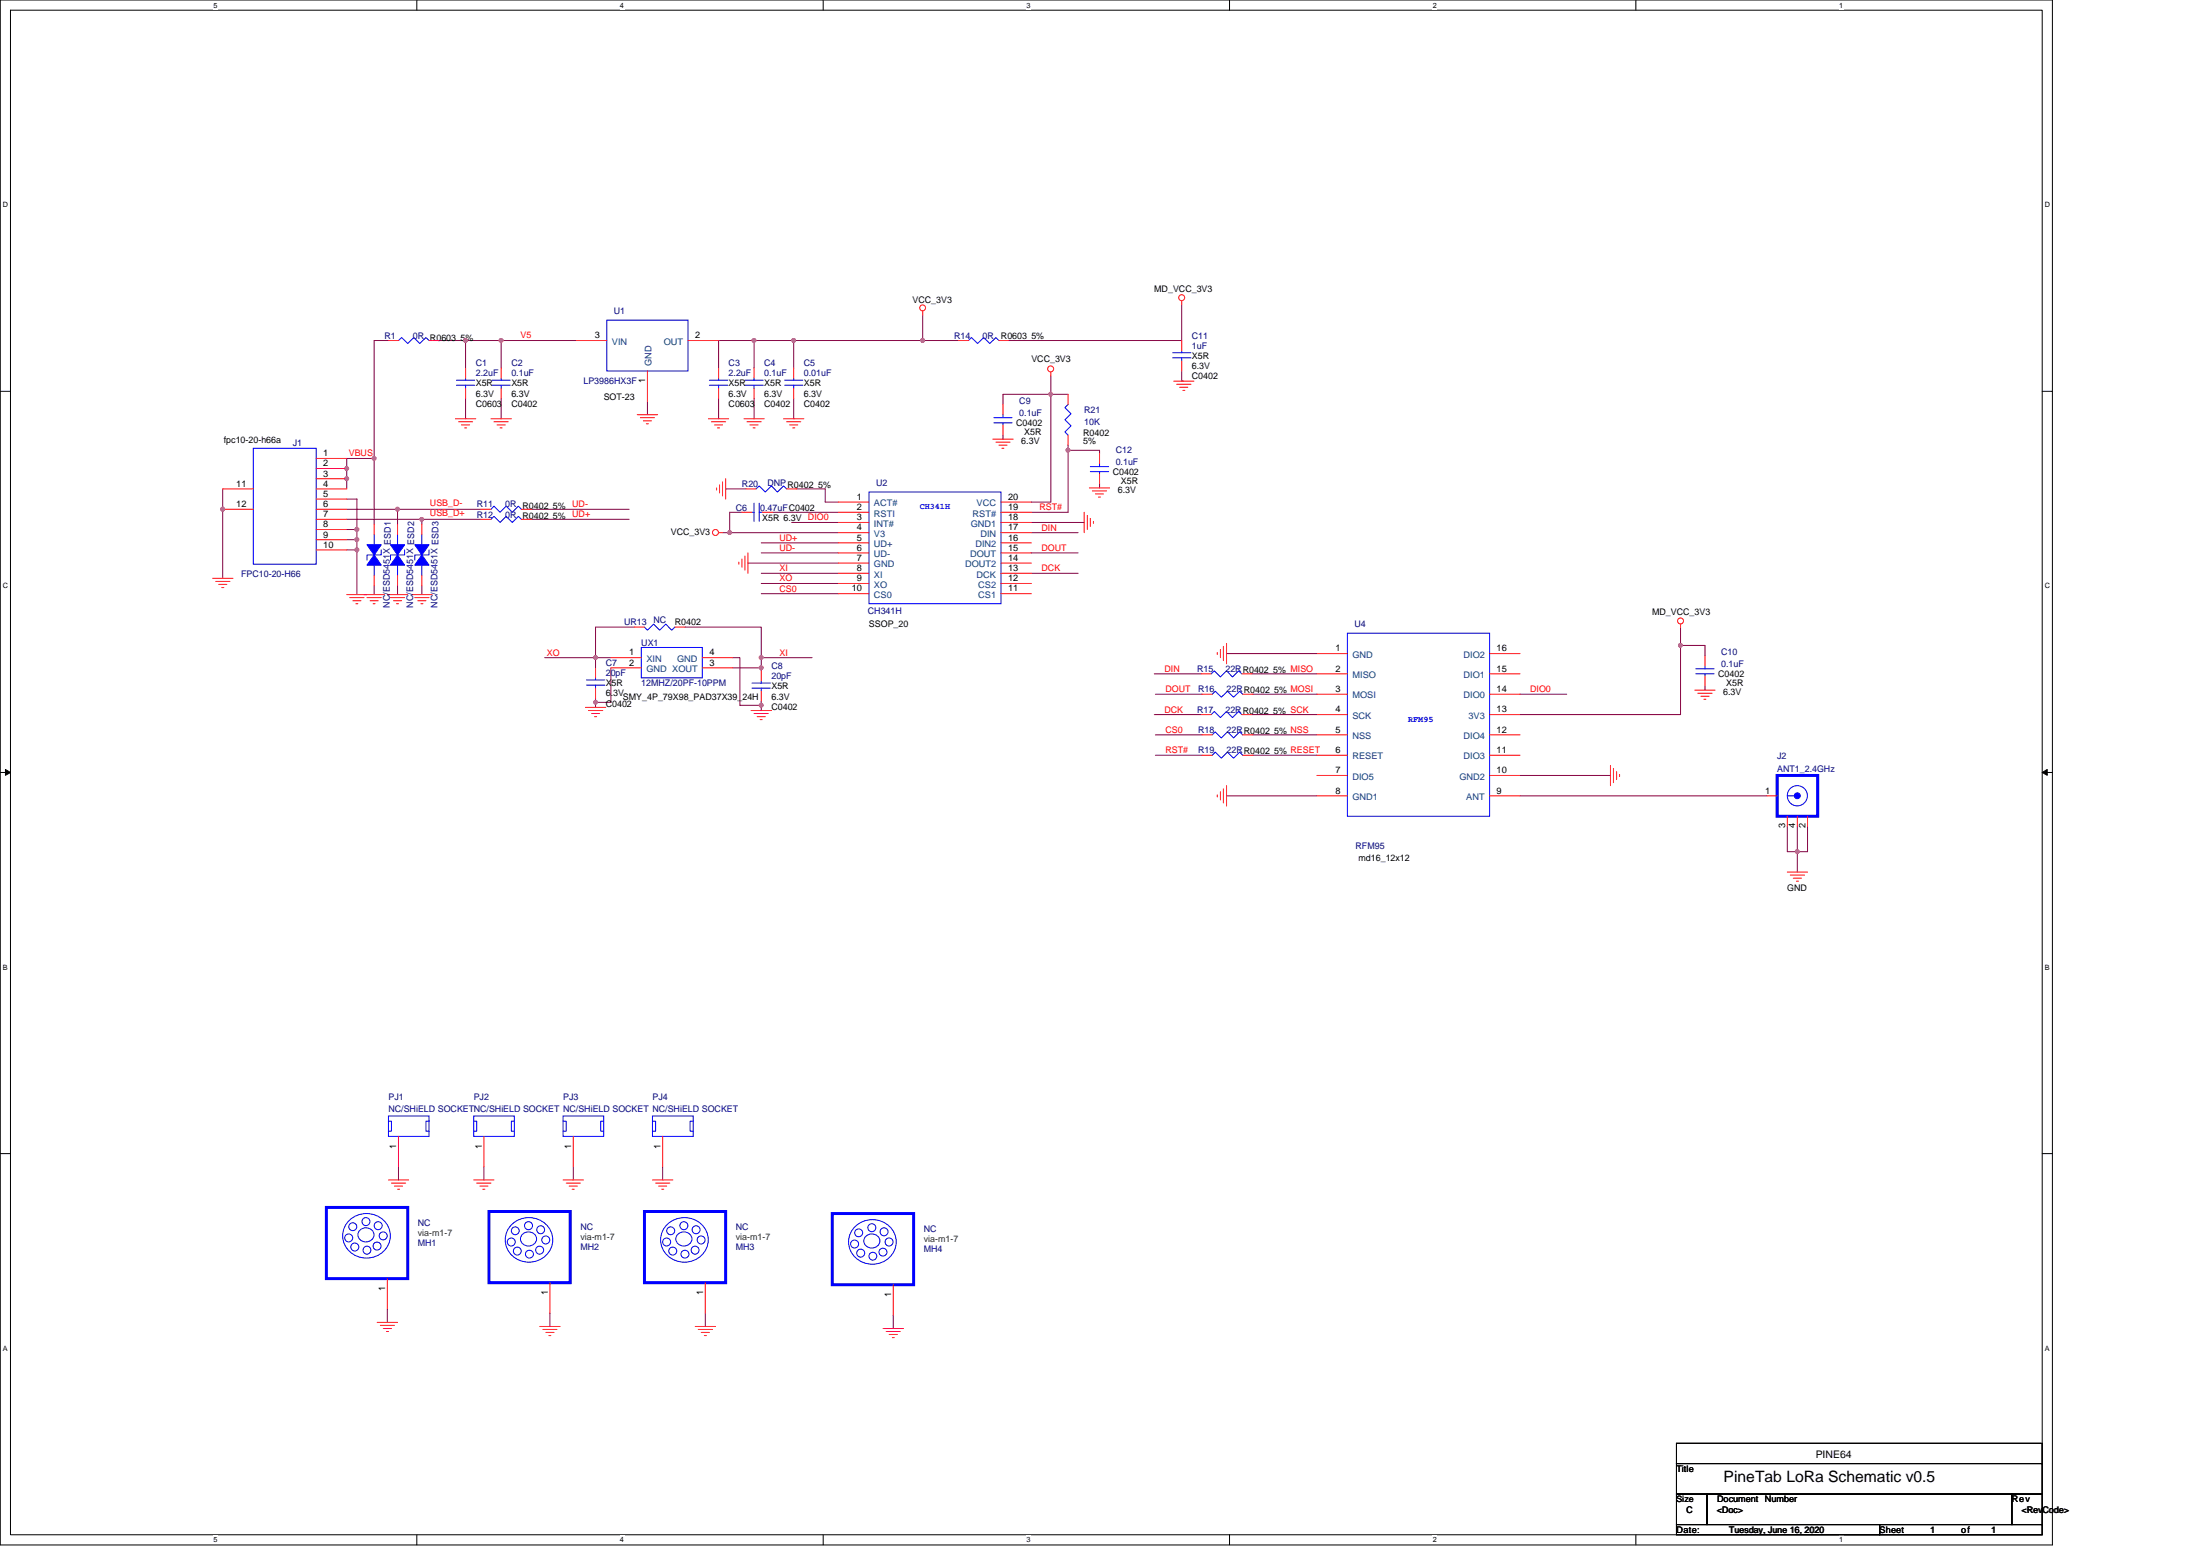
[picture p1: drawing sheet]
<svg xmlns="http://www.w3.org/2000/svg" width="297mm" height="210mm" viewBox="0 0 297 210" stroke-linecap="round" stroke-linejoin="round" font-family="sans-serif">
<path d="M0 0h277.1v208.5h-277.1zM1.4 1.4h274.3v205.7h-274.3z" fill="none" stroke="#000" stroke-width=".14"/>
<g fill="#fff">
<path d="M28.8 .1h.6v1.1h-.6z"/>
<path d="M28.8 207.3h.6v1.1h-.6z"/>
</g>
<path d="M56.3 0v1.4M56.3 207.1v1.4" fill="none" stroke="#000" stroke-width=".14"/>
<g fill="#fff">
<path d="M83.7 .1h.6v1.1h-.6z"/>
<path d="M83.7 207.3h.6v1.1h-.6z"/>
</g>
<path d="M111.1 0v1.4M111.1 207.1v1.4" fill="none" stroke="#000" stroke-width=".14"/>
<g fill="#fff">
<path d="M138.6 .1h.5v1.1h-.5z"/>
<path d="M138.6 207.3h.5v1.1h-.5z"/>
</g>
<path d="M166 0v1.4M166 207.1v1.4" fill="none" stroke="#000" stroke-width=".14"/>
<g fill="#fff">
<path d="M193.4 .1h.6v1.1h-.6z"/>
<path d="M193.4 207.3h.6v1.1h-.6z"/>
</g>
<path d="M220.9 0v1.4M220.9 207.1v1.4" fill="none" stroke="#000" stroke-width=".14"/>
<g fill="#fff">
<path d="M248.3 .1h.6v1.1h-.6z"/>
<path d="M248.3 207.3h.6v1.1h-.6z"/>
<path d="M.4 27.1h.7v1.1h-.7z"/>
<path d="M276.1 27.1h.7v1.1h-.7z"/>
<path d="M.4 78.5h.7v1.1h-.7z"/>
<path d="M276.1 78.5h.7v1.1h-.7z"/>
</g>
<path d="M0 52.8h1.4M275.7 52.8h1.4" fill="none" stroke="#000" stroke-width=".14"/>
<g fill="#fff">
<path d="M.4 130h.7v1.1h-.7z"/>
<path d="M276.1 130h.7v1.1h-.7z"/>
</g>
<path d="M0 104.2h1.4M275.7 104.2h1.4" fill="none" stroke="#000" stroke-width=".14"/>
<g fill="#000" stroke="#000" stroke-width=".14">
<path d="M.7 103.8l.7 .4-.7 .4z" fill-rule="evenodd"/>
<path d="M275.7 104.2l.7-.4v.8z" fill-rule="evenodd"/>
</g>
<g fill="#fff">
<path d="M.4 181.4h.7v1.1h-.7z"/>
<path d="M276.1 181.4h.7v1.1h-.7z"/>
</g>
<path d="M0 155.7h1.4M275.7 155.7h1.4M226.4 194.8h49.3v2.7h-49.3zM226.4 197.5h49.3v4.1h-49.3zM226.4 201.6h4.1v4.1h-4.1zM226.4 205.7h27.4v1.4h-27.4zM230.5 201.6h41.1v4.1h-41.1zM253.8 205.7h21.9v1.4h-21.9zM271.6 201.6h4.1v4.1h-4.1z" fill="none" stroke="#000" stroke-width=".14"/>
<g fill="none" stroke="#800040" stroke-width=".14">
<path d="M52.4 46h-1.9v24.8M59.3 46h18.5M62.9 46v3.7M62.9 53.8v2.7M67.7 46v3.7M67.7 53.8v2.7M87.4 54.2v1.8M97 46v3.7M97 53.8v2.7M97.2 46h32.2M101.8 46v3.7M101.8 53.8v2.7"/>
<path d="M107.2 46v3.7M107.2 53.8v2.7M124.6 42.5v3.5M135.4 58.7v.6M141.9 50.8v17h-2.6M144.2 53.2h-8.8v1.4M159.6 41.1v4.9h-23.4M159.6 50.1v1.3h.2M30.1 66v12M46.8 67.4h1.4v12.8M46.8 74.2h1.4M46.8 71.5h1.4"/>
<path d="M46.8 72.8h1.4M46.8 68.7h18.1M46.8 70.1h18.1M50.5 61.9h-3.7v4.1M50.5 79v1.2M53.7 68.7v2.1M53.7 79v1.2M57 70.1v.7M57 79v1.2M71.8 68.7h13.1M71.8 70.1h13.1M97.6 71.9h15.6"/>
<path d="M98 66h2.7M100.2 69.1h-1.7v2.8M101 76h12.2M102.8 77.4h10.4M102.8 78.7h10.4M102.8 73.3h10.4M102.8 74.6h10.4M104.3 69.1h8.9M106.9 70.5h6.3M107.6 66h3.8v1.8h1.8M139.3 70.5h7.1M139.3 71.9h6.3"/>
<path d="M139.3 77.4h6.3M139.3 74.6h6.3M144.2 60.8h4.3v.4M144.2 60.1v9h-4.9M148.5 65.3v.5M73.6 88.8h8.9M80.4 94.2v1.3M82.5 90.1v4.7h-2.1M85.6 84.6h-5.2v5.5M92.5 84.6h10.3v4.2M98.9 88.8h1v6.4h2.9M98.9 90.1h3.9"/>
<path d="M102.8 88.8h6.8M102.8 80.1h10.4M102.8 88.8v1.7M102.8 94.6v1.3M155.8 96.4h6.4M155.8 90.9h6.4M156 93.7h6.3M156 99.2h6.3M165.6 88.2h12.2M169 96.4h8.8M169 90.9h8.8M169.2 93.7h8.6"/>
<path d="M169.2 99.2h8.6M205.2 93.7h6.3M226.9 84.8v11.6h-21.7M226.9 87.1h3.3v1.4M230.2 92.6v.5M156 101.9h6.3M165.6 107.4h12.2M169.2 101.9h8.6M205.2 104.6h12.2M205.2 107.4h33.4M241.3 111.5v3.4h2.7v-3.4M242.7 111.5v6.2"/>
<path d="M53.8 157.5v1.7M65.3 157.5v1.7M77.4 157.5v1.7M89.5 157.5v1.7M52.3 176.7v1.8M74.2 177.2v1.8M95.2 177.2v1.8M120.6 177.5v1.8"/>
</g>
<g fill="#f0f" stroke="#f0f" stroke-width=".14">
<circle cx="46.8" cy="63.2" r=".26"/>
<circle cx="46.8" cy="64.6" r=".27"/>
<circle cx="53.7" cy="68.7" r=".27"/>
<circle cx="57" cy="70.1" r=".26"/>
<circle cx="30.1" cy="68.7" r=".27"/>
<circle cx="48.2" cy="74.2" r=".27"/>
<circle cx="48.2" cy="71.4" r=".27"/>
<circle cx="48.2" cy="72.8" r=".27"/>
<circle cx="50.5" cy="61.9" r=".27"/>
<circle cx="62.8" cy="45.9" r=".27"/>
<circle cx="67.7" cy="45.9" r=".27"/>
<circle cx="107.1" cy="45.9" r=".27"/>
<circle cx="101.8" cy="45.9" r=".27"/>
<circle cx="124.6" cy="45.9" r=".27"/>
<circle cx="98.5" cy="71.9" r=".27"/>
<circle cx="102.8" cy="90.1" r=".27"/>
<circle cx="102.8" cy="88.7" r=".27"/>
<circle cx="80.4" cy="88.7" r=".26"/>
<circle cx="80.4" cy="94.8" r=".26"/>
<circle cx="102.8" cy="95.2" r=".27"/>
<circle cx="242.7" cy="114.9" r=".27"/>
<circle cx="141.8" cy="53.2" r=".26"/>
<circle cx="226.9" cy="87.1" r=".27"/>
<circle cx="144.2" cy="60.8" r=".27"/>
</g>
<g fill="none" stroke="#f00" stroke-width=".14">
<path d="M52.4 46h1.4M57.9 46h1.4M61.5 56.5h2.7M61.9 56.9h1.9M62.3 57.3h1.1M62.7 57.7h.3M62.9 49.7v1.3M62.9 52.4v1.4M66.3 56.5h2.7M66.7 56.9h1.9M67.1 57.3h1.1M67.5 57.7h.3"/>
<path d="M67.7 49.7v1.3M67.7 52.4v1.4M77.8 46h4.1M86 56h2.8M86.5 56.4h1.9M86.9 56.8h1.1M87.3 57.2h.2M87.4 50.1v4.1M92.9 46h4.1M95.6 56.5h2.8M96.1 56.9h1.9M96.5 57.3h1.1"/>
<path d="M96.9 57.7h.3M97 49.7v1.3M97 52.4v1.4M100.5 56.5h2.7M100.9 56.9h1.9M101.3 57.3h1.1M101.7 57.7h.3M101.8 49.7v1.3M101.8 52.4v1.4M105.8 56.5h2.7M106.2 56.9h1.9M106.6 57.3h1.1"/>
<path d="M107 57.7h.3M107.2 49.7v1.3M107.2 52.4v1.4M124.6 42v.5M129.4 46h1.4M134 59.3h2.8M134.5 59.7h1.9M134.9 46h1.3M135.4 54.6v1.4M135.4 57.3v1.4M141.9 50.2v.6M144.2 53.2v1.4"/>
<path d="M144.2 58.7v1.4M158.5 51.4h2.7M158.9 51.9h1.9M159.3 52.3h1.1M159.6 40.6v.5M159.6 46v1.3M159.6 48.7v1.4M159.7 52.7h.3M28.7 78h2.8M29.1 78.5h1.9M29.5 78.9h1.1M29.9 79.3h.3"/>
<path d="M30.1 68.7h4.1M30.1 66h4.1M42.7 68.7h4.1M42.7 70.1h4.1M42.7 61.9h4.1M42.7 63.2h4.1M42.7 64.6h4.1M42.7 66h4.1M42.7 67.4h4.1M42.7 71.5h4.1M42.7 72.8h4.1M42.7 74.2h4.1"/>
<path d="M50.5 70.8v1.4M50.5 77.6v1.4M53.7 70.8v1.4M53.7 77.6v1.4M57 70.8v1.4M57 77.6v1.4M64.9 68.7h1.4M64.9 70.1h1.4M70.4 68.7h1.4M70.4 70.1h1.4M96.7 65.8v.3M97 71.9h.6"/>
<path d="M97.2 65.4v1.1M97.6 65v1.9M98 64.6v2.8M99.8 75.9v.2M100.2 75.4v1.1M100.2 69.1h1.3M100.6 75v1.9M100.7 66h1.4M101 74.6v2.8M102.9 69.1h1.4M106.2 66h1.4M113.2 71.9h4.1"/>
<path d="M113.2 69.1h4.1M113.2 67.8h4.1M113.2 70.5h4.1M113.2 73.3h4.1M113.2 74.6h4.1M113.2 76h4.1M113.2 77.4h4.1M113.2 78.7h4.1M134.9 60.1h1.1M135.1 71.9h4.2M135.1 69.1h4.2M135.1 67.8h4.2"/>
<path d="M135.1 70.5h4.2M135.1 73.3h4.2M135.1 74.6h4.2M135.1 76h4.2M135.1 77.4h4.2M135.1 78.7h4.2M135.3 60.5h.2M146.4 69.1v2.8M146.8 69.6v1.9M147.1 65.8h2.7M147.2 70v1.1M147.5 66.3h1.9"/>
<path d="M147.6 70.4v.2M147.9 66.7h1.1M148.3 67.1h.3M148.5 61.2v1.3M148.5 63.9v1.4M46.8 80.2h5.1M47.2 80.6h1.9M47.6 81.1h1.1M48 81.5h.3M49.5 80.6h2M50 81.1h1.1M50.4 81.5h.2"/>
<path d="M52.3 80.2h2.8M52.7 80.6h1.9M53.1 81.1h1.1M53.5 81.5h.3M55.6 80.2h2.7M56 80.6h1.9M56.4 81.1h1.1M56.8 81.5h.3M79.1 95.5h2.7M79.5 95.9h1.9M79.9 96.3h1.1M80.3 96.7h.3"/>
<path d="M80.4 90.1v1.4M80.4 92.9v1.3M82.5 88.8h4.1M82.5 90.1h4.1M85.6 84.6h1.4M91.1 84.6h1.4M94.8 88.8h4.1M94.8 90.1h4.1M101.4 95.9h2.8M101.8 96.3h1.9M102.2 96.7h1.1M102.6 97.1h.3"/>
<path d="M102.8 90.5v1.4M102.8 93.3v1.3M113.2 80.1h4.1M135.1 80.1h4.2M162.2 96.4h1.3M162.2 90.9h1.3M162.3 93.7h1.4M162.3 99.2h1.4M164.4 88.1v.2M164.8 87.7v1.1M165.2 87.2v2M165.6 86.8v2.8"/>
<path d="M167.7 96.4h1.3M167.7 90.9h1.3M167.8 93.7h1.4M167.8 99.2h1.4M177.8 93.7h4.1M177.8 88.2h4.1M177.8 90.9h4.1M177.8 96.4h4.1M177.8 99.2h4.1M201.1 93.7h4.1M201.1 88.2h4.1M201.1 90.9h4.1"/>
<path d="M201.1 96.4h4.1M201.1 99.2h4.1M226.9 84.2v.6M228.8 93.1h2.8M229.2 93.6h2M229.7 94h1.1M230.1 94.4h.2M230.2 88.5v1.4M230.2 91.2v1.4M162.3 101.9h1.4M164.4 107.3v.2M164.8 106.8v1.1"/>
<path d="M165.2 106.4v2M165.6 106v2.8M167.8 101.9h1.4M177.8 101.9h4.1M177.8 104.6h4.1M177.8 107.4h4.1M201.1 101.9h4.1M201.1 104.6h4.1M201.1 107.4h4.1M217.4 103.3v2.7M217.8 103.7v1.9M218.3 104.1v1.1"/>
<path d="M218.7 104.5v.3M238.6 107.4h1.3M241.3 117.7h2.7M241.3 110.2v1.3M241.7 118.1h1.9M242.1 118.5h1.1M242.5 118.9h.3M242.7 110.2v1.3M244 110.2v1.3M52.4 159.2h2.8M52.8 159.7h2M53.8 153.4v4.1"/>
<path d="M64 159.2h2.7M64.4 159.7h1.9M65.3 153.4v4.1M76 159.2h2.8M76.5 159.7h1.9M77.4 153.4v4.1M88.1 159.2h2.7M88.5 159.7h1.9M89.5 153.4v4.1M50.9 178.5h2.8M51.3 178.9h2M51.7 179.3h1.1"/>
<path d="M52.2 179.7h.2M52.3 172.6v4.1M53.3 160.1h1.1M53.7 160.5h.3M64.8 160.1h1.1M65.2 160.5h.3M72.9 179h2.7M73.3 179.4h1.9M73.7 179.8h1.1M74.2 173.1v4.1M76.9 160.1h1.1M77.3 160.5h.2"/>
<path d="M88.9 160.1h1.1M89.3 160.5h.3M93.9 179h2.7M94.3 179.4h1.9M94.7 179.8h1.1M95.2 173.1v4.1M119.2 179.3h2.8M119.7 179.7h1.9M120.6 173.4v4.1M74.1 180.2h.3M95.1 180.2h.3M120.1 180.1h1.1"/>
<path d="M120.5 180.5h.3"/>
<circle cx="124.6" cy="41.5" r=".4"/>
<circle cx="141.9" cy="49.8" r=".4"/>
<circle cx="159.5" cy="40.2" r=".4"/>
<circle cx="96.6" cy="71.9" r=".4"/>
<circle cx="226.9" cy="83.8" r=".4"/>
</g>
<g fill="none" stroke="#00f" stroke-width=".14">
<path d="M53.8 46l.4-.4 .9 .8 .8-.8 .8 .8 .8-.8 .4 .4M61.6 52h2.5M61.6 51.3h2.5M62.9 51v.3M62.9 52v.4M66.4 52h2.5M66.4 51.3h2.5M67.7 51v.3M67.7 52v.4M81.9 43.2h11v6.9h-11zM95.8 52h2.5M95.8 51.3h2.5"/>
<path d="M97 51v.3M97 52v.4M100.6 52h2.5M100.6 51.3h2.5M101.8 51v.3M101.8 52v.4M105.9 52h2.5M105.9 51.3h2.5M107.2 51v.3M107.2 52v.4M130.8 46l.4-.4 .8 .8 .8-.8 .8 .8 .9-.8 .4 .4M134.2 56.4h2.4"/>
<path d="M134.2 57.1h2.4M135.4 56v.4M135.4 57.1v.2M144.2 54.6l-.4 .4 .8 .8-.8 .8 .8 .9-.8 .8 .4 .4M158.3 48.3h2.5M158.3 47.6h2.5M159.6 47.3v.3M159.6 48.3v.4M34.2 60.5h8.5v15.6h-8.5zM50.5 72.2v1.3M50.5 76.3v1.3M51.5 74.2v.7h-2v.7"/>
<path d="M53.7 72.2v1.3M53.7 76.3v1.3M54.6 74.2v.7h-1.9v.7M57 72.2v1.3M57 76.3v1.3M57.9 74.2v.7h-1.9v.7M66.3 68.7l.4-.4 .8 .8 .8-.8 .9 .8 .8-.8 .4 .4M66.3 70.1l.4-.4 .8 .8 .8-.8 .9 .8 .8-.8 .4 .4M101.5 69.1h.3M101.8 67.9v2.5M102.1 66l.4-.4 .8 .8 .9-.8 .8 .8 .8-.8 .4 .4M102.5 69.1h.4"/>
<path d="M102.5 67.9v2.5M117.3 66.4h17.8v15.1h-17.8zM147.2 63h2.5M147.2 63.6h2.5M148.5 62.5v.5M148.5 63.6v.3M79.2 92.5h2.5M79.2 91.8h2.5M80.4 91.5v.3M80.4 92.5v.4M86.6 87.4h8.2v4.1h-8.2zM87 84.6l.4 .4 .8-.8 .9 .8 .8-.8 .8 .8 .4-.4"/>
<path d="M101.5 92.9h2.5M101.5 92.2h2.5M102.8 91.9v.3M102.8 92.9v.4M163.5 96.4l.5-.4 .8 .8 .8-.8 .8 .8 .8-.8 .5 .4M163.5 90.9l.5-.4 .8 .9 .8-.9 .8 .9 .8-.9 .5 .4M163.7 93.7l.4-.4 .8 .8 .8-.8 .9 .8 .8-.8 .4 .4M163.7 99.2l.4-.4 .8 .8 .8-.8 .9 .8 .8-.8 .4 .4M181.9 85.4h19.2v24.8h-19.2zM229 90.3h2.4M229 90.9h2.4M230.2 89.9v.4"/>
<path d="M230.2 90.9v.3M163.7 101.9l.4-.4 .8 .8 .8-.8 .9 .8 .8-.8 .4 .4M241.3 107.4h1M52.4 150.6h5.5v2.8h-5.5zM52.4 151.3h.4v1.4h-.4M57.9 151.3h-.4v1.4h.4M64 150.6h5.4v2.8h-5.4zM64 151.3h.4v1.4h-.4M69.4 151.3h-.4v1.4h.4M76 150.6h5.5v2.8h-5.5zM76 151.3h.5v1.4h-.5M81.5 151.3h-.4v1.4h.4"/>
<path d="M88.1 150.6h5.5v2.8h-5.5zM88.1 151.3h.4v1.4h-.4M93.6 151.3h-.4v1.4h.4M47 164.9a3.3 3.3 0 0 1 3.5-1 3.3 3.3 0 0 1 2.2 2.9 3.2 3.2 0 0 1-3.2 3 3.2 3.2 0 0 1-3.2-3l.1-.7 .2-.7zM48.6 166a1.07 1.07 0 0 1 1.3-.2 1.07 1.07 0 0 1 .5 1.1 1.12 1.12 0 0 1-1.1 .7 1.12 1.12 0 0 1-1-1l.1-.3zM68.9 165.4a3.3 3.3 0 0 1 3.5-.9 3.3 3.3 0 0 1 2.2 2.8 3.2 3.2 0 0 1-3.2 3 3.2 3.2 0 0 1-3.2-3l.1-.7 .2-.6zM70.6 166.5a1.07 1.07 0 0 1 1.3-.2 1.07 1.07 0 0 1 .5 1.2 1.12 1.12 0 0 1-1.2 .6 1.12 1.12 0 0 1-.9-.9l.1-.4zM89.9 165.4a3.3 3.3 0 0 1 3.5-.9 3.3 3.3 0 0 1 2.2 2.8 3.2 3.2 0 0 1-3.2 3 3.2 3.2 0 0 1-3.2-3l.1-.7 .2-.6zM91.6 166.5a1.07 1.07 0 0 1 1.2-.2 1.07 1.07 0 0 1 .6 1.2 1.12 1.12 0 0 1-1.2 .6 1.12 1.12 0 0 1-1-.9l.1-.4zM115.3 165.7a3.3 3.3 0 0 1 3.5-1 3.3 3.3 0 0 1 2.2 2.9 3.2 3.2 0 0 1-3.2 3 3.2 3.2 0 0 1-3.2-3l.1-.7 .2-.6zM116.9 166.8a1.07 1.07 0 0 1 1.3-.2 1.07 1.07 0 0 1 .5 1.2 1.12 1.12 0 0 1-1.1 .6 1.12 1.12 0 0 1-1-.9l.1-.4z"/>
<circle cx="242.7" cy="107.4" r="1.36"/>
<circle cx="47.1" cy="167.1" r=".54"/>
<circle cx="47.6" cy="165.5" r=".54"/>
<circle cx="47.9" cy="168.3" r=".54"/>
<circle cx="49.4" cy="164.9" r=".54"/>
<circle cx="49.5" cy="168.7" r=".53"/>
<circle cx="50.9" cy="168.2" r=".54"/>
<circle cx="51.1" cy="165.4" r=".54"/>
<circle cx="51.7" cy="166.8" r=".54"/>
<circle cx="69" cy="167.6" r=".54"/>
<circle cx="69.6" cy="166.1" r=".53"/>
<circle cx="69.8" cy="168.8" r=".53"/>
<circle cx="71.4" cy="165.4" r=".54"/>
<circle cx="71.5" cy="169.2" r=".54"/>
<circle cx="72.9" cy="168.7" r=".54"/>
<circle cx="73" cy="166" r=".53"/>
<circle cx="73.7" cy="167.3" r=".54"/>
<circle cx="90" cy="167.6" r=".54"/>
<circle cx="90.6" cy="166.1" r=".54"/>
<circle cx="90.8" cy="168.8" r=".54"/>
<circle cx="92.3" cy="165.4" r=".54"/>
<circle cx="92.5" cy="169.2" r=".54"/>
<circle cx="93.8" cy="168.7" r=".53"/>
<circle cx="94" cy="166" r=".54"/>
<circle cx="94.7" cy="167.3" r=".54"/>
<circle cx="115.4" cy="167.9" r=".54"/>
<circle cx="115.9" cy="166.4" r=".54"/>
<circle cx="116.2" cy="169.1" r=".54"/>
<circle cx="117.7" cy="165.7" r=".54"/>
<circle cx="117.9" cy="169.5" r=".53"/>
<circle cx="119.2" cy="169" r=".54"/>
<circle cx="119.4" cy="166.2" r=".54"/>
<circle cx="120" cy="167.6" r=".54"/>
</g>
<path d="M239.9 104.6h5.5v5.6h-5.5zM44.1 162.9h11v9.7h-11zM66 163.5h11v9.6h-11zM87 163.5h11v9.6h-11zM112.4 163.8h11v9.6h-11z" fill="none" stroke="#00f" stroke-width=".4"/>
<g fill="#00f" stroke="#00f" stroke-width=".14">
<path d="M50.5 74.9l1 1.4h-2z" fill-rule="evenodd"/>
<path d="M49.5 73.5h2l-1 1.4z" fill-rule="evenodd"/>
<path d="M57 74.9l.9 1.4h-1.9z" fill-rule="evenodd"/>
<path d="M56 73.5h1.9l-.9 1.4z" fill-rule="evenodd"/>
<path d="M53.7 74.9l.9 1.4h-1.9z" fill-rule="evenodd"/>
<path d="M52.7 73.5h1.9l-.9 1.4z" fill-rule="evenodd"/>
<circle cx="242.7" cy="107.4" r=".4"/>
</g>
<text font-size="2.1" x="232.7" y="199.9">PineTab LoRa Schematic v0.5</text>
<text font-size="1.4" x="245.1" y="196.7">PINE64</text>
<g font-size="1.2">
<text x="123.2" y="40.9">VCC_3V3</text>
<text x="155.8" y="39.4">MD_VCC_3V3</text>
<text x="80.3" y="45.7">3</text>
<text x="93.8" y="45.7">2</text>
<text x="135.1" y="45.7">R0603 5%</text>
<text x="64.2" y="52.2">X5R</text>
<text x="64.2" y="53.5">6.3V</text>
<text x="69" y="52.2">X5R</text>
<text x="69" y="53.5">6.3V</text>
<text x="81.5" y="53.9">SOT-23</text>
<text x="87.1" y="51.7" transform="rotate(-90 87.1 51.7)">1</text>
<text x="98.4" y="52.2">X5R</text>
<text x="98.4" y="53.5">6.3V</text>
<text x="103.2" y="52.2">X5R</text>
<text x="103.2" y="53.5">6.3V</text>
<text x="108.5" y="52.2">X5R</text>
<text x="108.5" y="53.5">6.3V</text>
<text x="139.3" y="48.9">VCC_3V3</text>
<text x="160.9" y="51.2">C0402</text>
<text x="160.9" y="48.5">X5R</text>
<text x="160.9" y="49.8">6.3V</text>
<text x="30.2" y="59.8">fpc10-20-h66a</text>
<text x="64.2" y="54.9">C0603</text>
<text x="69" y="54.9">C0402</text>
<text x="98.4" y="54.9">C0603</text>
<text x="103.2" y="54.9">C0402</text>
<text x="108.5" y="54.9">C0402</text>
<text x="137.2" y="57.5">C0402</text>
<text x="137.9" y="60">6.3V</text>
<text x="138.3" y="58.7">X5R</text>
<text x="146.3" y="58.9">R0402</text>
<text x="146.3" y="60">5%</text>
<text x="31.9" y="65.7">11</text>
<text x="43.6" y="61.6">1</text>
<text x="43.6" y="62.9">2</text>
<text x="43.6" y="64.3">3</text>
<text x="43.6" y="65.7">4</text>
<text x="150.2" y="64.1">C0402</text>
<text x="151.3" y="65.3">X5R</text>
<text x="31.9" y="68.4">12</text>
<text x="43.6" y="67.1">5</text>
<text x="43.6" y="68.4">6</text>
<text x="43.6" y="69.8">7</text>
<text x="43.6" y="71.2">8</text>
<text x="102.9" y="70.3">X5R 6.3V DIO0</text>
<text x="115.7" y="67.5">1</text>
<text x="115.7" y="68.8">2</text>
<text x="115.7" y="70.2">3</text>
<text x="115.7" y="71.6">4</text>
<text x="136.1" y="70.2">18</text>
<text x="136.1" y="71.6">17</text>
<text x="136.1" y="68.8">19</text>
<text x="136.1" y="67.5">20</text>
<text x="150.9" y="66.5">6.3V</text>
<text x="43.6" y="72.5">9</text>
<text x="43.6" y="73.9">10</text>
<text x="90.6" y="72.2">VCC_3V3</text>
<text x="115.7" y="73">5</text>
<text x="115.7" y="74.3">6</text>
<text x="115.7" y="75.7">7</text>
<text x="115.7" y="77.1">8</text>
<text x="136.1" y="74.3">15</text>
<text x="136.1" y="75.7">14</text>
<text x="136.1" y="73">16</text>
<text x="136.1" y="77.1">13</text>
<text x="115" y="79.8">10</text>
<text x="115.7" y="78.4">9</text>
<text x="136.1" y="78.4">12</text>
<text x="136.1" y="79.8">11</text>
<text x="223.1" y="83">MD_VCC_3V3</text>
<text x="85" y="88.5">1</text>
<text x="85" y="89.8">2</text>
<text x="91.1" y="84.4">R0402</text>
<text x="95.8" y="88.5">4</text>
<text x="95.8" y="89.8">3</text>
<text x="117.3" y="84.7">SSOP_20</text>
<text x="180.3" y="87.9">1</text>
<text x="202.1" y="87.9">16</text>
<text x="81.8" y="95.4">C0402</text>
<text x="81.8" y="92.6">X5R</text>
<text x="81.8" y="94">6.3V</text>
<text x="84.1" y="94.4">SMY_4P_79X98_PAD37X39_24H</text>
<text x="104.2" y="95.8">C0402</text>
<text x="104.2" y="93">X5R</text>
<text x="104.2" y="94.4">6.3V</text>
<text x="180.3" y="90.6">2</text>
<text x="180.3" y="93.4">3</text>
<text x="202.1" y="93.4">14</text>
<text x="202.1" y="90.6">15</text>
<text x="232" y="91.4">C0402</text>
<text x="232.7" y="93.9">6.3V</text>
<text x="233.1" y="92.6">X5R</text>
<text x="180.3" y="96.1">4</text>
<text x="180.3" y="98.9">5</text>
<text x="180.3" y="101.6">6</text>
<text x="202.1" y="101.6">11</text>
<text x="202.1" y="98.9">12</text>
<text x="202.1" y="96.1">13</text>
<text x="180.3" y="104.4">7</text>
<text x="180.3" y="107.1">8</text>
<text x="202.1" y="107.1">9</text>
<text x="202.1" y="104.4">10</text>
<text x="238.3" y="107.1">1</text>
<text x="241" y="111.8" transform="rotate(-90 241 111.8)">3</text>
<text x="242.4" y="111.8" transform="rotate(-90 242.4 111.8)">4</text>
<text x="243.8" y="111.8" transform="rotate(-90 243.8 111.8)">2</text>
<text x="183.4" y="116.2">md16_12x12</text>
<text x="241.3" y="120.2">GND</text>
<text x="53.5" y="155" transform="rotate(-90 53.5 155)">1</text>
<text x="65" y="155" transform="rotate(-90 65 155)">1</text>
<text x="77.1" y="155" transform="rotate(-90 77.1 155)">1</text>
<text x="89.2" y="155" transform="rotate(-90 89.2 155)">1</text>
<text x="52" y="174.2" transform="rotate(-90 52 174.2)">1</text>
<text x="74" y="174.8" transform="rotate(-90 74 174.8)">1</text>
<text x="94.9" y="174.8" transform="rotate(-90 94.9 174.8)">1</text>
<text x="120.3" y="175" transform="rotate(-90 120.3 175)">1</text>
<text x="226.4" y="198.6">Title</text>
<text x="226.4" y="202.7">Size</text>
<text x="231.8" y="202.8">Document</text>
<text x="238.3" y="202.8">Number</text>
<text x="271.6" y="202.8">Rev</text>
<text x="226.4" y="206.9">Date:</text>
<text x="227.7" y="204.1">C</text>
<text x="231.8" y="204.1">&lt;Doc&gt;</text>
<text x="233.4" y="206.9">Tuesday, June 16, 2020</text>
<text x="253.8" y="206.9">Sheet</text>
<text x="260.6" y="206.9">1</text>
<text x="264.8" y="206.9">of</text>
<text x="268.8" y="206.9">1</text>
<text x="272.9" y="204.1">&lt;RevCode&gt;</text>
</g>
<g font-size="1.2" fill="#000080">
<text x="51.9" y="45.7">R1</text>
<text x="55.7" y="45.7">0R R0603 5%</text>
<text x="82.9" y="42.4">U1</text>
<text x="128.8" y="45.7">R14</text>
<text x="132.7" y="45.7">0R</text>
<text x="160.9" y="45.7">C11</text>
<text x="160.9" y="47.1">1uF</text>
<text x="64.2" y="49.4">C1</text>
<text x="64.2" y="50.8">2.2uF</text>
<text x="69" y="49.4">C2</text>
<text x="69" y="50.8">0.1uF</text>
<text x="78.8" y="51.9">LP3986HX3F</text>
<text x="98.4" y="49.4">C3</text>
<text x="98.4" y="50.8">2.2uF</text>
<text x="103.2" y="49.4">C4</text>
<text x="103.2" y="50.8">0.1uF</text>
<text x="108.5" y="49.4">C5</text>
<text x="108.5" y="50.8">0.01uF</text>
<text x="137.6" y="54.5">C9</text>
<text x="137.6" y="56.1">0.1uF</text>
<text x="146.4" y="55.7">R21</text>
<text x="146.4" y="57.4">10K</text>
<text x="39.5" y="60.2">J1</text>
<text x="100.2" y="65.7">R20</text>
<text x="103.6" y="65.6">DNPR0402 5%</text>
<text x="118.3" y="65.6">U2</text>
<text x="150.6" y="61.1">C12</text>
<text x="150.6" y="62.7">0.1uF</text>
<text x="64.4" y="68.5">R11</text>
<text x="64.4" y="69.8">R12</text>
<text x="68.2" y="68.5">0R R0402 5%</text>
<text x="68.2" y="69.8">0R R0402 5%</text>
<text x="99.4" y="69">C6</text>
<text x="102.6" y="69">0.47uFC0402</text>
<text x="32.6" y="77.8">FPC10-20-H66</text>
<text x="52.6" y="82" transform="rotate(-90 52.6 82)">NC/ESD5451X ESD1</text>
<text x="55.8" y="82" transform="rotate(-90 55.8 82)">NC/ESD5451X ESD2</text>
<text x="59.1" y="82" transform="rotate(-90 59.1 82)">NC/ESD5451X ESD3</text>
<text x="117.2" y="82.9">CH341H</text>
<text x="81.8" y="89.9">C7</text>
<text x="84.3" y="84.4">UR13</text>
<text x="86.6" y="87.1">UX1</text>
<text x="88.2" y="84.1">NC</text>
<text x="182.9" y="84.7">U4</text>
<text x="232.4" y="88.3">C10</text>
<text x="81.8" y="91.2">20pF</text>
<text x="86.6" y="92.6">12MHZ/20PF-10PPM</text>
<text x="104.2" y="90.3">C8</text>
<text x="104.2" y="91.7">20pF</text>
<text x="161.6" y="90.7">R15</text>
<text x="161.8" y="93.4">R16</text>
<text x="165.5" y="90.7">22RR0402 5% MISO</text>
<text x="165.6" y="93.4">22RR0402 5% MOSI</text>
<text x="232.4" y="90">0.1uF</text>
<text x="161.6" y="96.2">R17</text>
<text x="161.8" y="101.7">R19</text>
<text x="161.8" y="98.9">R18</text>
<text x="165.5" y="96.2">22RR0402 5% SCK</text>
<text x="165.6" y="101.7">22RR0402 5% RESET</text>
<text x="165.6" y="98.9">22RR0402 5% NSS</text>
<text x="239.9" y="102.5">J2</text>
<text x="239.9" y="104.1">ANT1_2.4GHz</text>
<text x="183" y="114.6">RFM95</text>
<text x="52.4" y="148.4">PJ1</text>
<text x="64" y="148.4">PJ2</text>
<text x="76" y="148.4">PJ3</text>
<text x="88.1" y="148.4">PJ4</text>
<text x="52.4" y="150.1">NC/SHiELD SOCKETNC/SHiELD SOCKET NC/SHiELD SOCKET NC/SHiELD SOCKET</text>
<text x="56.4" y="165.4">NC</text>
<text x="78.4" y="166">NC</text>
<text x="99.4" y="166">NC</text>
<text x="124.7" y="166.3">NC</text>
<text x="56.4" y="168.2">MH1</text>
<text x="78.4" y="168.7">MH2</text>
<text x="99.4" y="168.7">MH3</text>
<text x="124.7" y="169">MH4</text>
</g>
<g font-size="1.2" fill="#f00">
<text x="70.3" y="45.7">V5</text>
<text x="47.1" y="61.6">VBUS</text>
<text x="58.1" y="68.2">USB_D-</text>
<text x="58.1" y="69.6">USB_D+</text>
<text x="77.3" y="68.5">UD-</text>
<text x="77.3" y="69.8">UD+</text>
<text x="140.4" y="68.9">RST#</text>
<text x="140.6" y="71.6">DIN</text>
<text x="105.2" y="77.1">XI</text>
<text x="105.2" y="73">UD+</text>
<text x="105.2" y="74.3">UD-</text>
<text x="140.6" y="74.3">DOUT</text>
<text x="140.6" y="77.1">DCK</text>
<text x="105.2" y="78.5">XO</text>
<text x="105.2" y="79.8">CS0</text>
<text x="73.8" y="88.5">XO</text>
<text x="105.2" y="88.5">XI</text>
<text x="157.2" y="90.7">DIN</text>
<text x="157.4" y="93.4">DOUT</text>
<text x="206.6" y="93.4">DIO0</text>
<text x="157.2" y="96.2">DCK</text>
<text x="157.4" y="98.9">CS0</text>
<text x="157.4" y="101.6">RST#</text>
</g>
<g font-size="1.2" fill="#004080">
<text x="82.6" y="46.5">VIN</text>
<text x="89.6" y="46.5">OUT</text>
<text x="88" y="49.4" transform="rotate(-90 88 49.4)">GND</text>
<text x="118" y="68.3">ACT#</text>
<text x="118" y="69.7">RSTI</text>
<text x="118" y="71.1">INT#</text>
<text x="131.1" y="71.1">GND1</text>
<text x="131.3" y="69.7">RST#</text>
<text x="131.9" y="68.3">VCC</text>
<text x="118" y="72.5">V3</text>
<text x="118" y="73.8">UD+</text>
<text x="118" y="75.2">UD-</text>
<text x="118" y="76.6">GND</text>
<text x="118" y="77.9">XI</text>
<text x="130.3" y="76.6">DOUT2</text>
<text x="131" y="75.2">DOUT</text>
<text x="131.7" y="73.8">DIN2</text>
<text x="131.9" y="77.9">DCK</text>
<text x="132.4" y="72.5">DIN</text>
<text x="118" y="79.3">XO</text>
<text x="118" y="80.7">CS0</text>
<text x="132.1" y="79.3">CS2</text>
<text x="132.1" y="80.7">CS1</text>
<text x="87.3" y="89.3">XIN</text>
<text x="91.4" y="89.3">GND</text>
<text x="182.6" y="88.8">GND</text>
<text x="197.6" y="88.8">DIO2</text>
<text x="87.3" y="90.7">GND XOUT</text>
<text x="182.6" y="91.5">MISO</text>
<text x="182.6" y="94.3">MOSI</text>
<text x="197.6" y="94.3">DIO0</text>
<text x="197.6" y="91.5">DIO1</text>
<text x="182.6" y="97">SCK</text>
<text x="182.6" y="99.7">NSS</text>
<text x="197.6" y="99.7">DIO4</text>
<text x="198.3" y="97">3V3</text>
<text x="182.6" y="102.5">RESET</text>
<text x="182.6" y="105.2">DIO5</text>
<text x="182.6" y="108">GND1</text>
<text x="197" y="105.2">GND2</text>
<text x="197.6" y="102.5">DIO3</text>
<text x="198" y="108">ANT</text>
</g>
<g font-size="1.2" fill="#008000">
<text x="56.4" y="166.8">via-m1-7</text>
<text x="78.4" y="167.4">via-m1-7</text>
<text x="99.4" y="167.4">via-m1-7</text>
<text x="124.7" y="167.6">via-m1-7</text>
</g>
<g font-size="1.1" fill="#00f">
<text x="124.2" y="68.7">CH341H</text>
<text x="190.1" y="97.4">RFM95</text>
</g>
<g font-size="1">
<text x="28.8" y="1">5</text>
<text x="83.7" y="1">4</text>
<text x="138.6" y="1">3</text>
<text x="193.4" y="1">2</text>
<text x="248.3" y="1">1</text>
<text x=".4" y="28">D</text>
<text x="276.1" y="28">D</text>
<text x=".4" y="79.4">C</text>
<text x="276.1" y="79.4">C</text>
<text x=".4" y="130.9">B</text>
<text x="276.1" y="130.9">B</text>
<text x=".4" y="182.3">A</text>
<text x="276.1" y="182.3">A</text>
<text x="28.8" y="208.2">5</text>
<text x="83.7" y="208.2">4</text>
<text x="138.6" y="208.2">3</text>
<text x="193.4" y="208.2">2</text>
<text x="248.3" y="208.2">1</text>
</g>
</svg>
